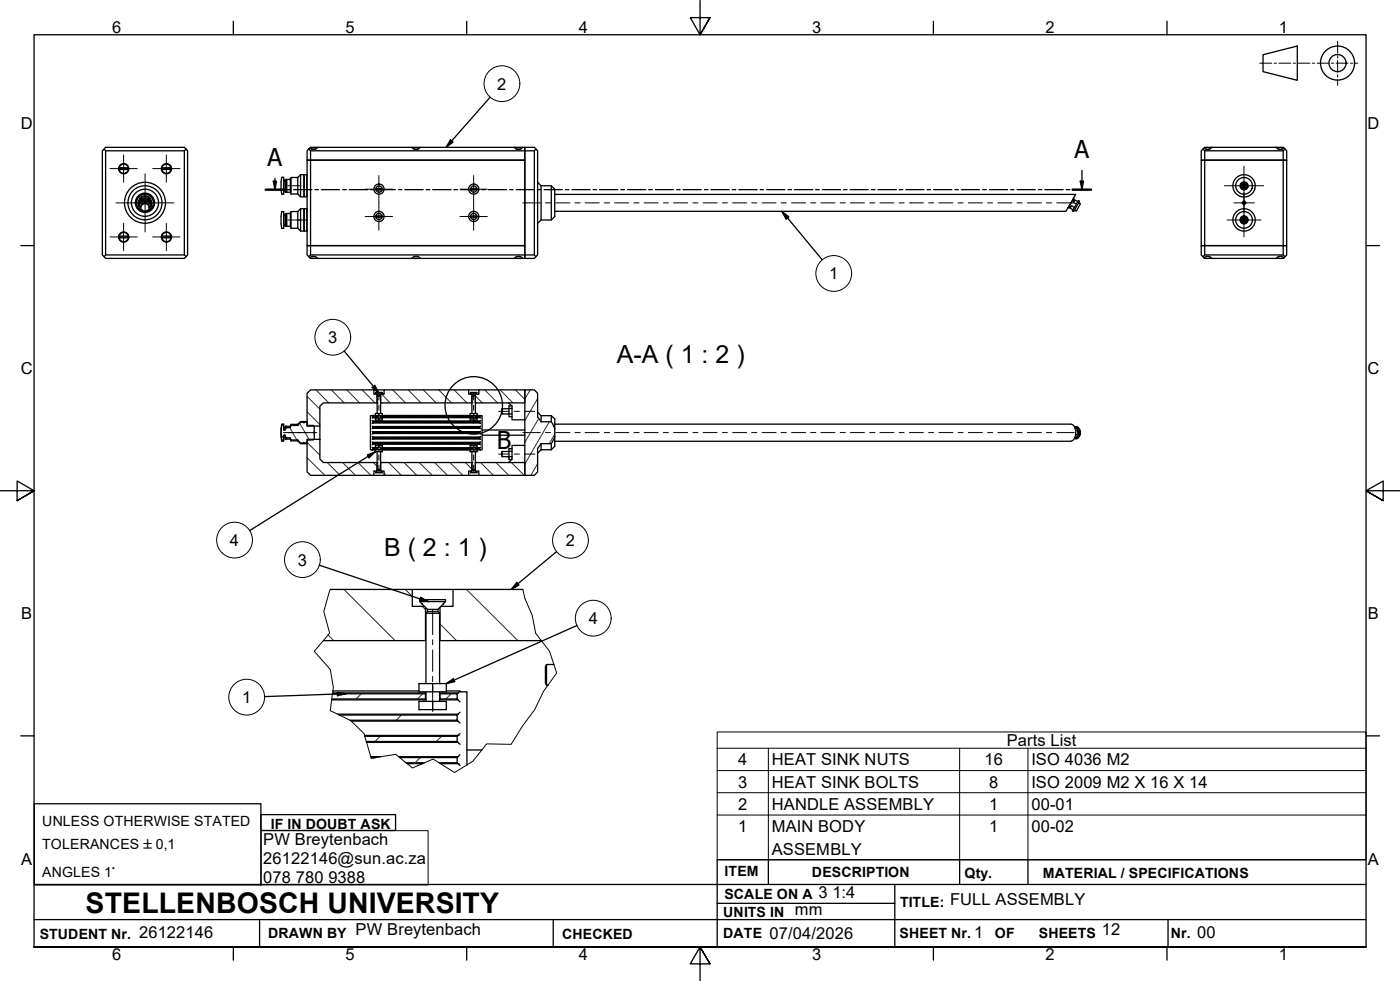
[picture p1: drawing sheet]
<svg xmlns="http://www.w3.org/2000/svg" width="410mm" height="287mm" viewBox="0 0 410 287" stroke-linecap="round" stroke-linejoin="round" font-family="sans-serif">
<!-- layer: Hatch -->
<g fill="none" stroke="#1e1e47" stroke-width=".29">
<path d="M89.9 116l3.8 3.8M92.5 114.1l3.8 3.8M97 114.1l3.8 3.8M101.5 114.1l3.8 3.8M106 114.1l3.8 3.8M111.8 115.4l2.4 2.5M115 114.1l3.7 3.8M119.5 114.1l3.8 3.8M124 114.1l3.7 3.8M128.5 114.1l3.7 3.8M133 114.1l3.7 3.8M139.2 115.9l2 2"/>
<path d="M141.9 114.1l3.8 3.8M146.4 114.1l3.8 3.8M150.9 114.1l2.8 2.8M155.3 114.1l-1.6 2.7M157.4 116.7l-3.7 6.4M82.3 127.1l.8 1.3M84.8 125.2l2.1 3.6M87.8 123.9l2.8 4.9M89.9 134l5.2 5.1M89.9 129.5l3.8 3.7M89.9 120.5l3.8 3.8M91.8 124.6l.2 .4"/>
<path d="M93.5 128.6l.2 .2M95.8 135.4l3.8 3.7M100.3 135.4l3.8 3.7M104.8 135.4l3.8 3.7M109.3 135.4l1.1 1.1M109.5 131.1l-.3 .4M109.7 126.4l-.4 .4M109.9 121.8l-.4 .4M111.1 129.6l-.4 .3M111.3 124.9l-.4 .4M111.4 137.6l.4 .3M112.5 138.5l.5 .6"/>
<path d="M112.6 128l-.3 .4M112.8 123.3l-.3 .4M113.8 135.4l3.7 3.7M114 131.1l-.3 .4M114.2 126.4l-.3 .4M114.4 121.8l-.4 .4M115.6 129.6l-.4 .3M115.8 124.9l-.4 .4M117.2 128l-.4 .4M117.3 123.3l-.3 .4M118.3 135.4l3.7 3.7M118.6 131.1l-.4 .4"/>
<path d="M118.7 126.4l-.4 .4M118.9 121.8l-.4 .4M120.1 129.6l-.4 .3M120.3 124.9l-.4 .4M121.7 128l-.4 .4M121.8 123.3l-.4 .4M122.7 135.4l3.9 3.7M123 131.1l-.4 .4M123.2 126.4l-.4 .4M123.4 121.8l-.4 .4M124.6 129.6l-.4 .3M124.8 124.9l-.4 .4"/>
<path d="M126.1 128l-.4 .4M126.3 123.3l-.4 .4M127.3 135.4l3.7 3.7M127.5 131.1l-.4 .4M127.7 126.4l-.4 .4M127.9 121.8l-.4 .4M129.1 129.6l-.4 .3M129.2 124.9l-.4 .4M130.6 128l-.4 .4M130.8 123.3l-.4 .4M131.8 135.4l3.7 3.7M132 131.1l-.4 .4"/>
<path d="M132.2 126.4l-.4 .4M132.3 121.8l-.3 .4M133.5 129.6l-.3 .3M133.7 124.9l-.4 .4M135.1 128l-.4 .4M135.3 123.3l-.4 .4M136.3 135.4l1.9 1.9M136.5 131.1l-.4 .4M136.7 126.4l-.4 .4M136.8 121.8l-.3 .4M138 129.6l-.3 .3M138.2 124.9l-.3 .4"/>
<path d="M139.6 128l-.4 .4M139.8 123.3l-.4 .4M140 131.1l-.4 .4M140 121.8l-.4 .4M140.7 135.4l3.8 3.7M145.2 135.4l3.8 3.7M149.7 135.4l3.8 3.7M157.4 135.7l-2 3.4M157.7 122.5l-4 7M160.8 123.5l-7.1 12.3M162.4 127.1l-1.6 2.8M100.7 172.5l15 15"/>
<path d="M118.7 172.5l2 2.1M123.6 177.5l1 .9M136.6 172.5l15 15M96.1 185.9l1.6 1.6M128.8 182.6l4.9 4.9M99.6 209.3l-.1 .1M105.8 203.1l-1.5 1.5M111.3 215.5l-1.5 1.6M117.5 209.3l-1.5 1.5M123.8 203.1l-1.6 1.5M129.3 215.5l-1.5 1.6M132.1 203.1l-1.5 1.5"/>
<path d="M109.5 221.8l-.2 .1M123.1 221.8l-1.6 1.5"/>
</g>
<!-- layer: Visible Edges(ISO) -->
<g fill="none" stroke="#000" stroke-width=".38">
<path d="M30.5 43.6l.4 .5h23.1l.5-.5M30.9 44.1v30.5l-.4 .5M34.9 49.6h2.7a1.37 1.37 0 0 1-1.4 1.2 1.37 1.37 0 0 1-1.3-1.2M34.9 49.1h2.7a1.37 1.37 0 0 0-1.4-1.1 1.37 1.37 0 0 0-1.3 1.1M35.1 49.1v.5M37.4 49.1v.5M40.4 59.4h.3h-.3M40.5 58.9h.3M40.8 58.9l-.1 .6a1.76 1.76 0 0 1 1.7-1.6 1.76 1.76 0 0 1 1.8 1.6l-.1-.5M41.1 57.9a2 2 0 0 1 2.6-.1 2 2 0 0 1 .5 2.5l.2-.5h-.3a1.69 1.69 0 0 0-1.7-1.8 1.69 1.69 0 0 0-1.6 1.8h-.3l.2 .5a1.97 1.97 0 0 1 .4-2.4zM41.3 59.3a1.6 1.6 0 0 1 2.4 0 1.6 1.6 0 0 1-.3 2.4 1.6 1.6 0 0 1-2.2-.2 1.6 1.6 0 0 1 .1-2.2zM41.5 58.6v-.3l-.4 .6"/>
<path d="M41.5 58.3h1.9v.3M41.5 58.1h-.6a2.06 2.06 0 0 1 3.1 0h-.6M41.9 58.6h-.4l-.4 .3v.4l.8-.7v.2M43.1 58.6h.3l.4 .3v.4l-.7-.7v.2M43.4 58.3l.4 .6M47.4 49.6h2.7a1.37 1.37 0 0 1-1.4 1.2 1.37 1.37 0 0 1-1.3-1.2zM47.6 49.1v.5M47.7 48.5a1.37 1.37 0 0 1 1.4-.4 1.37 1.37 0 0 1 1 1h-2.7zM49.9 49.1v.5M54 44.1v30.5l.5 .5M54.5 43.6l-.5-.5h-23.1l-.9 1v30.5l.5 .5M54.5 43.6l.4 .5v30.5l-.4 .5"/>
<path d="M82.6 51.9h-.1a10.7 10.7 0 0 0 0 4.9h.1M82.6 51.9h.5v4.9h-.5M83.1 52.8l.1 .2M83.2 55.8l-.1 .1M83.2 55.7h.3M83.2 53h.3M83.6 52.5v3.8M83.6 56.3h.2M83.8 56.3h.1M83.8 52.5l-.3 .1 .1 3.7M83.8 52.5v3.8M83.8 52.5l.1 .1"/>
<path d="M83.9 52.6v3.5M83.9 52.5v3.8M83.9 56.3h1.1M85 52.5l-1.1 .1M85.2 52v4.8M85.2 56.8h2M87.2 52h-2l-.2 .3v4.2l.2 .3M87.2 52v4.8M88 51.1h1v6.5h-1l-.8-.8M88 51.1v6.5M88 51.1l-.8 .9M89 57.5h.1"/>
<path d="M89 51.3h.1M89.1 51.1h.8v6.5h-.8zM89.9 57.5h.1M89.9 51.3h.1M89.9 46.9h63.8v-2.8v30.5v-2.7h-62.8h62.8v-25h-62.8v25h-1zM91.2 43.6h1.2M93 43.1a1.48 1.48 0 0 1-2.3 .2M110.1 55.5a.92 .92 0 0 0 .9 .8 .92 .92 0 0 0 .9-.8l-1.9 .1M110.1 55.2a.92 .92 0 0 1 .9-.8 .92 .92 0 0 1 .9 .8h-1.9M110.2 55.2v.3M111.7 55.2v.3M120.6 43.1l.3 .3a1.48 1.48 0 0 0 2.2-.3"/>
<path d="M121.2 43.6h1.2M137.7 55.6h1.9M137.7 55.2h1.9M137.8 55.5a.92 .92 0 0 0 .9 .8 .92 .92 0 0 0 .9-.8M137.8 55.2a.92 .92 0 0 1 .9-.8 .92 .92 0 0 1 .9 .8M137.9 55.2v.3M139.5 55.2v.3M150.6 43.1a1.45 1.45 0 0 0 2.4 0M151.2 43.6h1.2M153 43.1h-62.1l-.5 .5 .5 .5v2.8h-1v-2.8l.5-.5M153 43.1h.7v1h-62.8M153.7 43.1h2.8l.4 .5-.4 .5h-2.8z"/>
<path d="M156.5 44.1v30.5M156.9 43.6l.5 .5v30.5l-.5 .5M157.4 53.4l1 1M158.4 54.4v10M158.4 54.4h3M161.4 54.4l1 1v8l-1 1M161.4 54.4v10M162.4 56.9h152.6l-2.9 5h-149.7M314.1 58.6l.4 .3M314.3 58.3l.4 .3M314.4 57.9l-1.8 3M315.6 59l-.9-.4-.4 .7 .9 .4"/>
<path d="M315.8 58.7l.3 .2-1.7 3-.4-.2zM315.8 59.3l.6 .3-1.2 2.2-.6-.3M351.7 46.9h1v25h-1zM351.7 44.1l.5-.5 .5 .5v2.8h-1zM352.2 43.6l.5-.5h23l.5 .5M352.7 46.9h24v25h-1v-25zM352.7 44.1h23M353.1 43.6l.3 .2M354.2 43.6l-.3 .2M354.8 43.1a1.48 1.48 0 0 1-2.2 .2M363.7 59.4h1M364.1 53.7h.3"/>
<path d="M364.1 53.8l-.1 1.3M364.2 55l-.2 .1M364.4 53.8v1.2M364.6 54.9a.68 .68 0 0 0 0-1 .68 .68 0 0 0-1.1 .2 .68 .68 0 0 0 .5 1M364.6 55l-.4 .1M373.6 43.1a1.49 1.49 0 0 0 2.3 .2M374.3 43.6l.3 .2M375.5 43.6l-.3 .2M376.2 43.6l.5 .5v2.8h-1v-2.8zM30.5 75.1l.4 .5h23.1l.5-.5M30.9 74.6h23.1M34.9 69.6h2.7a1.37 1.37 0 0 1-1.4 1.2 1.37 1.37 0 0 1-1.3-1.2"/>
<path d="M34.9 69.1h2.6M34.9 69.1a1.37 1.37 0 0 1 1.3-1.1 1.37 1.37 0 0 1 1.4 1.1M35.1 69.1v.5M37.4 69.1v.5M40.7 60.4a1.75 1.75 0 0 1 1.7-1.7 1.75 1.75 0 0 1 1.8 1.7M41.2 60.7a1.25 1.25 0 0 1 1.2-1.4 1.25 1.25 0 0 1 1.3 1.4M41.5 61.7a2.49 2.49 0 0 1-1-3.8 2.49 2.49 0 0 1 3.9 0 2.49 2.49 0 0 1-1 3.8M41.9 61.9a2.57 2.57 0 0 1-1.6-4 2.57 2.57 0 0 1 4.3 0 2.57 2.57 0 0 1-1.6 4M47.4 69.1h2.6M47.4 69.6h2.7a1.37 1.37 0 0 1-1.4 1.2 1.37 1.37 0 0 1-1.3-1.2zM47.4 69.1a1.37 1.37 0 0 1 1.3-1.1 1.37 1.37 0 0 1 1.4 1.1M47.6 69.1v.5"/>
<path d="M49.9 69.1v.5M82.5 66.8l.1 .1M82.6 61.9h-.1a10.8 10.8 0 0 0 0 4.9M82.6 61.9h.5v5h-.5M83.1 62.8l.4 .2M83.5 65.7l-.4 .2M83.6 62.5v3.7M83.6 66.2h.2M83.8 66.2h.1M83.8 62.5l-.3 .1 .1 3.6M83.8 62.5v3.7M83.8 62.5l.1 .1"/>
<path d="M83.9 62.6v3.6M83.9 62.5v3.7M83.9 66.2h1.1M85 62.5l-1.1 .1M85.2 61.9v4.9M85.2 66.8h2M87.2 61.9h-2l-.2 .4v4.1l.2 .4M87.2 61.9v4.9M88 61.1h1v6.5h-1l-.8-.8M88 61.1v6.5M88 61.1l-.8 .8M89 67.5h.1"/>
<path d="M89 61.3h.1M89.1 61.1h.8v6.5h-.8zM89.9 67.5h.1M89.9 61.3h.1M90.4 75.1l.5-.5v-2.7h-1v2.7l.8 .9M90.7 75.5a1.48 1.48 0 0 1 2.3 .1M90.7 75.5l.2 .1h62.1M90.9 74.6h62.8v1h-.7M91.2 75.1h1.2M110 63.6h1.9M110.1 63.5a.92 .92 0 0 0 .9 .8 .92 .92 0 0 0 .9-.8M110.1 63.2a.92 .92 0 0 1 .9-.8 .92 .92 0 0 1 .9 .8h-1.9"/>
<path d="M110.2 63.2v.3M111.7 63.2v.3M120.6 75.6l.3-.3a1.48 1.48 0 0 1 2.2 .3M121.2 75.1h1.2M137.7 63.6h1.9M137.7 63.2h1.9M137.8 63.5a.92 .92 0 0 0 .9 .8 .92 .92 0 0 0 .9-.8M137.8 63.2a.92 .92 0 0 1 .9-.8 .92 .92 0 0 1 .9 .8M137.9 63.2v.3M139.5 63.2v.3M150.6 75.6a1.45 1.45 0 0 1 2.4 0M151.2 75.1h1.2"/>
<path d="M156.5 74.6h-2.8v1h2.8l.4-.5M156.5 74.6l.4 .5M158.4 64.4l-1 1M158.4 64.4h3M313.1 60.3l.4 .3-.2 .3-.4-.2M313.3 60.9l.9 .5M313.5 60.6l.3-.4 .8 .5M351.7 71.9h1v2.7l-.5 .5-.5-.5zM352.2 75.1l.5 .5h23l.5-.5M352.6 75.5a1.48 1.48 0 0 1 2.2 .1M352.7 74.6h23M352.7 71.9h23"/>
<path d="M353.4 75l-.3 .1M353.9 75l.3 .1M364.1 65h.4M364.1 65h.3M364.1 63.8a.6 .6 0 0 0-.6 .6 .6 .6 0 0 0 .6 .6M364.1 63.8v1.2M364.5 63.7h-.4M364.7 63.9l-.3-.1v1.2M364.7 64.8l-.3 .2M364.7 63.9l.2 .3M364.9 64.2v.3M364.9 64.5l-.2 .4"/>
<path d="M374.6 75l-.3 .1M375.2 75l.3 .1M375.7 71.9h1v2.7l-.5 .5-.5-.5zM375.9 75.5a1.49 1.49 0 0 0-2.3 .1M109.5 114.1h3M110 115.1h1.9M110.4 115.4h-.9v-1.3h-18.6l-1 1v9.6h3.8v-5.8l1-1h15.7v-2.4M110.4 115.9v5.1M110.6 115.6l-.6-.7h1.9l-.6 .7M110.6 115.6v.2M110.6 115.6h.7M110.6 115.8h.7"/>
<path d="M110.6 115.8l-.2 .1M111.3 115.6v.2M111.3 115.8l.1 .1h-1M111.4 115.5v5.5M111.6 115.4h.9v-1.3h24.7v1.3h.9M137.2 114.1h3M137.7 115.1h1.9M138.2 115.5v2.4h-26.8M138.2 115.9v5.1M138.2 115.9h1M138.3 115.6l-.6-.7h1.9l-.5 .7M138.3 115.6v.2"/>
<path d="M138.3 115.6h.8M138.3 115.8h.8M138.3 115.8l-.1 .1M139.1 115.6v.2M139.1 115.8l.1 .1M139.2 115.9v5.1M139.3 115.4h.9v-1.3h13.5v3.8h-14.5v-2.4M147 119.6v1.6M148.9 117.9l1 1v4h3.8M149 119.6h-2v1.6h2.9M149 119.6h.9M149.9 118.8h-.9v3.2h.9"/>
<path d="M82.5 124.3a9.2 9.2 0 0 0 .1 4.8M82.6 124.2h-.1M82.6 124.2h.5v.3M83.1 125.1l.4 .2M83.1 128.2l.4-.2 .1 .5M83.1 128.9v.2h-.5M83.6 124.8v.4M83.6 128.2v.3M83.6 128.5h.2M83.8 128.5h.1M83.8 124.8l-.3 .1v.3M83.8 124.8v.4"/>
<path d="M83.8 128.2v.3M83.8 124.8l.1 .1M83.9 124.9v.4M83.9 128v.4M83.9 124.8v.4M83.9 128.2v.3M83.9 128.5h1.1M85 124.8l-1.1 .1M85 128.4l.2 .6M85.2 124.2v.3M85.2 128.8v.2M85.2 129h2"/>
<path d="M87.2 129l.8 .9 1.9-.2M87.2 124.2h-2l-.2 .7M87.2 128.8l.8 .9M87.2 124.5h-2l-.2 .7h-1.4l-.1 .7h-.4v-1.4h-.6l-.2 2.1 .3 2.3h.5v-1.4l.1-.2h.3l.1 .9h1.4l.2 .6h2M87.2 124.2v.3M87.2 128.8v.2M88 123.6h1v.2l.1-.2h.8v.9h1.9l.2 .4v1.4M88 123.6l-.8 .9M88 123.4v.2M88 129.7v.2M88 123.4h1v.2M88 123.4l-.8 .8"/>
<path d="M89 123.5h.1M89.1 123.6v-.2h.8v.2M89.9 123.5h.1M92 127v1.5l-.2 .3h-1.9v.9h-1.9M92 126.3v.7M93.7 128.6h-3.8v9.5l1 1h18.6v-1.2h.9M93.7 128.6v5.8l1 1h15.7v2.4M93.7 124.7v3.9M109 130.9l.1 .2M109 129.4l.1 .1M109 127.8l.1 .2M109 124.7l.1 .2"/>
<path d="M109 123.1l.1 .2M109 131.7h.9M109 121.6h.9M109 126.3l.1 .1M109.1 131.1h.1M109.1 129.5l.1 .1M109.1 128h.1M109.1 124.9h.1M109.1 123.3h.1M109.1 121.7l.1 .1M109.1 121.7h-.6v9.9l.5 .1M109.1 126.4h.1"/>
<path d="M109.1 130l-.1 .2M109.1 123.8l-.1 .2M109.1 122.3h1.3M109.1 121.7h1.3M109.1 131.1h1.3M109.1 123.3h31.4M109.1 129.5h31.4M109.1 124.9h31.4M109.1 128h31.4M109.1 126.4h31.4M109.2 126.4h31.3v.4h-31.3zM109.2 121.8h1.2v.4h-1.2z"/>
<path d="M109.2 123.3h31.3v.4h-31.3zM109.2 124.9h31.3v.4h-31.3zM109.2 128h31.3v.4h-31.3zM109.2 129.6h31.3v.3h-31.3zM109.2 131.1h1.2v.4h-1.2zM109.2 131.5l-.2 .2M109.2 129.9l-.1 .1M109.2 128.4l-.2 .2M109.2 125.3l-.2 .2M109.2 123.7l-.1 .1M109.2 122.2l-.2 .2M109.2 126.8l-.1 .1"/>
<path d="M109.5 139.1h3M109.9 131.6h2.1v.6h-2.1zM109.9 121h2.1v.7h-2.1zM109.9 130.4h2.1v.6h-2.1zM109.9 122.4h2.1v.6h-2.1zM110 138.3h1.9M110.4 131v.6h-1.3M110.4 137.4h1M110.4 121.7v.7M110.4 132.2v5.2M110.4 137.4l.2 .2M110.6 137.7l-.6 .7h1.9l-.6-.7"/>
<path d="M110.6 137.7h.7M110.6 137.6h.7M110.6 137.6v.1M110.9 121v.7M110.9 122.4v.6M110.9 130.4v.6M110.9 131.6v.6M111.3 137.6v.1M111.4 131.1h26.8v.4h-26.8zM111.4 121.8h26.8v.4h-26.8zM111.4 137.8v-2.4h26.8v2.4M111.4 131v.6h26.8v-.6"/>
<path d="M111.4 122.3h26.8M111.4 121.7h26.8M111.4 131.1h26.8M111.4 121.7v.7M111.4 132.2v5.2M111.4 137.4l-.1 .2M111.6 137.9h.9v1.2M112 131.7h25.7M112 121.6h25.7M137.2 139.1h3M137.7 131.6h2v.6h-2zM137.7 121h2v.7h-2z"/>
<path d="M137.7 130.4h2v.6h-2zM137.7 122.4h2v.6h-2zM137.7 138.3h1.9M138.1 137.9h-.9v1.2h-24.7M138.2 137.4h1M138.2 121.7v.7M138.2 132.2v5.2M138.2 137.4l.1 .2M138.3 137.7l-.6 .7h1.9l-.5-.7M138.3 137.7h.8M138.3 137.6h.8M138.3 137.6v.1"/>
<path d="M138.7 121v.7M138.7 122.4v.6M138.7 130.4v.6M138.7 131.6v.6M139.1 137.6v.1M139.2 131.1h1.3v.4h-1.3zM139.2 121.8h1.3v.4h-1.3zM139.2 131v.6l1.3-.1M139.2 137.8v-2.4h14.5v3.7h-13.5M139.2 121.7h1.3M139.2 131.1h1.3M139.2 121.7v.7"/>
<path d="M139.2 132.2v5.2M139.2 137.4l-.1 .2M139.3 137.9h.9v1.2M139.7 131.7h1M139.7 121.6h1M140.5 129.9l-31.4 .1M140.5 128.4l-31.4 .1M140.5 125.3l-31.4 .1M140.5 123.7l-31.4 .1M140.5 122.2l-1.3 .1M140.5 126.8l.2 .3M140.5 122.3l.2 .1"/>
<path d="M140.5 123.8l.2 .2M140.5 125.4l.2 .1M140.5 128.5l.2 .1M140.5 130l.2 .2M140.5 131.6l.2 .1M140.5 121.7h.7v9.9l-.5 .1M140.5 124.9h.1M140.5 128h.1M140.5 129.5v.1M140.5 123.3h.1M140.5 131.1h.1M140.5 121.7v.1"/>
<path d="M140.5 126.9h-31.4l-.1 .2M140.7 126.3l-.2 .1M140.7 123.1l-.2 .2M140.7 124.7l-.2 .2M140.7 127.8l-.2 .2M140.7 129.4l-.2 .1M140.7 130.9l-.2 .2M141.2 125.9h12.5M141.2 127.4h12.5M147 132.2v1.5M149.9 132.1l-3 .2 .1 1.4h2v.8h.9M149.9 131.3h-.9v2.4h.9"/>
<path d="M153.7 130.4h-3.8v4l-1 1M157.4 120.7l1 1M158.4 123.5l-1-1.4v-7l-.9-1h-2.8v25h2.8l.9-1v-6.8l1-1.4M158.4 121.7h3l1 .9v8l-1 1M158.4 121.7v1.8M158.4 129.9v1.7M158.4 131.6h3M158.4 123.5h3M158.4 129.9h3M158.4 131.6l-1 1.1M161.4 123.5l1 2.1M161.4 121.7v1.8"/>
<path d="M161.4 129.9v1.7M162.4 124.2h151.2a2.07 2.07 0 0 1 1.4 2.4v.7a2.08 2.08 0 0 1-1.4 1.9h-151.2M162.4 127.7l-1 2.2M314.6 125l.3-.1a2.16 2.16 0 0 1 0 3.5l-.3-.1M314.8 125.3h.4l.4 .8v1.1l-.4 .8h-.4M314.9 124.9a1.24 1.24 0 0 1 1.2 1.7 1.27 1.27 0 0 1-1.2 1.8M315 127.2h.6M315 126.1h.6M315.8 125.4a1.76 1.76 0 0 1 0 2.5M96.7 172.5h24M122.9 176.1h7.5M124.6 177.8v9.7h-29.9"/>
<path d="M124.7 179.5h4M124.7 179.5v20.6M125.2 178.4l-2.3-2.3v-.6h7.5v.6l-2.2 2.3M125.2 178.4h3M125.2 179h3M125.2 179l-.5 .5M125.2 178.4v.6M128.2 179l.5 .5M128.2 178.4v.6M128.7 179.5v20.6M128.8 177.8v9.7h29.7M132.7 172.5h-12v5h3.6"/>
<path d="M153.1 172.5h-20.4v5h-3.6M124.6 187.5h.1M128.7 187.5h.1M160 194.5v6M162.2 194.5h-2.2l-.3 .6v4.8l.3 .6h.5M97.2 204.9h27.5M97.3 203.1h27.3v1.5h-27.4M97.4 202.8h27.3M97.5 202.3h25.2M98.9 209.1h35.2M99.4 209.3h34.5v1.5h-31.4M106.7 215.3h27.4l-.2 .2"/>
<path d="M106.8 215.5h27.1M122.7 200.1h8v2.4h-8zM122.7 205.3h8v2.4h-8zM124.6 203.1h.1M124.6 204.6h.1M124.7 202.5v2.8M126.7 200.1v2.4M126.7 205.3v2.4M128.7 202.5v2.8M128.7 202.8h5.4M128.7 203.1h.1M128.7 204.6h.1"/>
<path d="M128.8 203.1h5.1v1.5h-5.1zM130.7 202.3h4M133.9 215.5v1.6h-26.6M133.9 217.1l.2 .2h-26.8M133.9 210.8l.2 .3h-31.3M133.9 204.6l.2 .3h-5.4M134.1 217.3l.6 .6M134.1 204.9l.6 .5M134.1 211.1l.6 .6M134.1 202.8l.6-.5v.2h2v21.4M134.1 209.1l-.2 .2M134.1 202.8l-.2 .3"/>
<path d="M134.7 208.5l-.6 .6M134.7 214.7l-.6 .6M136.7 219.5h4.4M108.6 221.5h2.9M108.6 221.8h1.5M116.7 221.5h17.4M117 221.8h16.9M118.9 223.3h5.4M119.2 223.5h4.6M129 223.5h5.1M133.9 221.8v1.5h-5.3M133.9 223.3l.8 .8"/>
<path d="M134.7 220.9l-.8 .9"/>
<circle cx="36.2" cy="49.4" r="1.49"/>
<circle cx="42.4" cy="59.4" r="2.83"/>
<circle cx="42.5" cy="59.4" r="4"/>
<circle cx="42.5" cy="59.4" r="6"/>
<circle cx="42.5" cy="59.4" r="5"/>
<circle cx="48.7" cy="49.4" r="1.49"/>
<circle cx="111" cy="55.4" r="1.49"/>
<circle cx="138.7" cy="55.4" r="1.49"/>
<circle cx="364.3" cy="54.4" r="3.3"/>
<circle cx="364.3" cy="54.4" r="2.44"/>
<circle cx="364.3" cy="54.4" r="1.17"/>
<circle cx="364.3" cy="54.4" r=".98"/>
<circle cx="364.3" cy="59.4" r=".48"/>
<circle cx="36.2" cy="69.4" r="1.49"/>
<circle cx="42.5" cy="60.7" r="1.18"/>
<circle cx="48.7" cy="69.4" r="1.49"/>
<circle cx="111" cy="63.4" r="1.49"/>
<circle cx="138.7" cy="63.4" r="1.49"/>
<circle cx="364.3" cy="64.4" r="3.3"/>
<circle cx="364.3" cy="64.4" r="2.44"/>
<circle cx="364.3" cy="64.4" r=".98"/>
<circle cx="364.3" cy="64.4" r="1.17"/>
</g>
<g fill="#000">
<circle cx="40.7" cy="59.5" r=".19"/>
<circle cx="44.2" cy="59.5" r=".19"/>
<circle cx="364.1" cy="53.8" r=".19"/>
<circle cx="364.4" cy="65" r=".19"/>
<circle cx="110.4" cy="117.9" r=".19"/>
<circle cx="111.4" cy="117.9" r=".19"/>
<circle cx="138.2" cy="117.9" r=".19"/>
<circle cx="139.2" cy="117.9" r=".19"/>
<circle cx="109.1" cy="131.6" r=".19"/>
<circle cx="109.1" cy="128.5" r=".19"/>
<circle cx="109.1" cy="130" r=".19"/>
<circle cx="109.1" cy="122.3" r=".19"/>
<circle cx="109.1" cy="123.8" r=".19"/>
<circle cx="109.1" cy="126.9" r=".19"/>
<circle cx="109.1" cy="125.4" r=".19"/>
<circle cx="110.4" cy="131.1" r=".19"/>
<circle cx="110.4" cy="135.4" r=".19"/>
<circle cx="110.4" cy="121.8" r=".19"/>
<circle cx="110.4" cy="131.5" r=".19"/>
<circle cx="110.4" cy="122.2" r=".19"/>
<circle cx="111.4" cy="121.8" r=".19"/>
<circle cx="111.4" cy="122.2" r=".19"/>
<circle cx="111.4" cy="131.5" r=".19"/>
<circle cx="111.4" cy="131.1" r=".19"/>
<circle cx="111.4" cy="135.4" r=".19"/>
<circle cx="138.2" cy="121.8" r=".19"/>
<circle cx="138.2" cy="122.2" r=".19"/>
<circle cx="138.2" cy="131.5" r=".19"/>
<circle cx="138.2" cy="135.4" r=".19"/>
<circle cx="138.2" cy="131.1" r=".19"/>
<circle cx="139.2" cy="121.8" r=".19"/>
<circle cx="139.2" cy="131.1" r=".19"/>
<circle cx="139.2" cy="122.2" r=".19"/>
<circle cx="139.2" cy="135.4" r=".19"/>
<circle cx="139.2" cy="131.5" r=".19"/>
<circle cx="140.5" cy="126.9" r=".19"/>
<circle cx="134.1" cy="215.3" r=".19"/>
<circle cx="134.1" cy="223.5" r=".19"/>
</g>
<!-- layer: Break Lines(ISO) -->
<path d="M96.7 172.5l-1.9 6.5 1.7 6.3-4.5 5.3 4.7 5.4 .9 5.2-.9 6.8 6 2.9 3.9 3.9 2.1 7.2 1.4-.2a18.4 18.4 0 0 1 5.9-.9l4.8 3.9 6-2.6 6.3 3.9 5.4-3.3 4-5 7.2 .1 3.3-5.4 3.5-4.7 2.6-5.4 3.9-5.4-2.1-6.4-4.1-5.2-1-5.3-2.1-5-.6-2.6" fill="none" stroke="#000" stroke-width=".29"/>
<!-- layer: Section View Lines(ISO) -->
<g fill="none" stroke="#000" stroke-width=".38">
<path d="M77.8 55.5h5.4M80 53h1l-.5 2.5zM80.5 52.2v3.3M84 55.5h1.1M86 55.5h5.3M92.2 55.5h1M94.1 55.5h5.3M100.3 55.5h1.1M102.2 55.5h5.4M108.5 55.5h1M110.4 55.5h5.4M116.6 55.5h1.1"/>
<path d="M118.6 55.5h5.3M124.8 55.5h1.1M126.7 55.5h5.4M132.9 55.5h1.1M134.9 55.5h5.3M141.1 55.5h1M143 55.5h5.3M149.2 55.5h1M151.1 55.5h5.4M157.4 55.5h1M159.3 55.5h5.4M165.5 55.5h1.1"/>
<path d="M167.4 55.5h5.4M173.7 55.5h1M175.6 55.5h5.3M181.8 55.5h1.1M183.7 55.5h5.4M189.9 55.5h1.1M191.9 55.5h5.3M198.1 55.5h1M200 55.5h5.4M206.2 55.5h1.1M208.2 55.5h5.4M214.4 55.5h1.1"/>
<path d="M216.3 55.5h5.4M222.6 55.5h1M224.5 55.5h5.3M230.7 55.5h1.1M232.6 55.5h5.4M238.8 55.5h1.1M240.8 55.5h5.3M247 55.5h1M248.9 55.5h5.4M255.1 55.5h1.1M257 55.5h5.4M263.3 55.5h1.1"/>
<path d="M265.2 55.5h5.4M271.5 55.5h1M273.4 55.5h5.3M279.6 55.5h1M281.5 55.5h5.3M287.7 55.5h1.1M289.7 55.5h5.3M295.9 55.5h1M297.8 55.5h5.3M304 55.5h1.1M305.9 55.5h5.4M312.2 55.5h1"/>
<path d="M314.1 55.5h5.4M316.3 53h.9l-.4 2.5zM316.8 49.9v5.6"/>
</g>
<path d="M77.8 55.5h5.4M314.1 55.5h5.4" fill="none" stroke="#000" stroke-width=".7"/>
<path d="M80 53h1l-.5 2.5zM316.3 53h.9l-.4 2.5z" fill="#000"/>
<!-- layer: Detail Circle Lines(ISO) -->
<circle cx="138.7" cy="118.7" r="8.4" fill="none" stroke="#000" stroke-width=".38"/>
<!-- layer: Symbols(ISO) -->
<g fill="none" stroke="#000" stroke-width=".29">
<path d="M210 219v-4.7h190v4.7M210 219v32.7h190v-32.7M210 219h190M225 219v32.7M281 219v32.7M301 219v32.7M210 225.6h190M210 232h190M210 238.6h190M76.5 243.2h48.8v15.8h-48.8z"/>
<circle cx="147" cy="24.5" r="5.2"/>
<circle cx="97.4" cy="98.7" r="5.2"/>
<circle cx="244.1" cy="80.1" r="5.2"/>
<circle cx="68.7" cy="158.1" r="5.2"/>
<circle cx="167" cy="158.2" r="5.2"/>
<circle cx="88.6" cy="163.8" r="5.2"/>
<circle cx="173.7" cy="181" r="5.2"/>
<circle cx="72.2" cy="204.1" r="5.2"/>
</g>
<!-- layer: Border_0 -->
<g fill="none" stroke="#000" stroke-width=".38">
<path d="M68.3 6.2v4M136.7 6.2v4M205 .1v10.1l-2.9-5h5.8l-2.9 5 2.9-5M273.3 6.2v4M341.7 6.2v4M6.1 71.9h3.9M400 71.9h3.9M0 143.7h10l-5-2.9v5.8l5-2.9-5 2.9M410 143.7h-10l5-2.9v5.8l-5-2.9 5 2.9M6.1 215.4h3.9M400 215.4h3.9M10 277.2v-267h390v267h-390h390"/>
<path d="M68.3 277.2v3.9M136.7 277.2v3.9M273.3 277.2v3.9M341.7 277.2v3.9M207.9 282.1l-2.9-4.9 2.9 4.9h-5.8l2.9-4.9v10"/>
</g>
<!-- layer: Sketch Geometry(ISO) -->
<g fill="none" stroke="#000" stroke-width=".38">
<path d="M369.8 16l10.1-2.5v10l-10.1-2.5zM10 235.3h66.4v23.7h-66.4zM76.4 238.5h39.4v4.6h-39.4zM10 258.9h390M225 251.7v7.2M262 258.9v18.3M281 251.7v7.2M301 251.7v7.2M400 251.7h-190v25.5M10 277.2h390M10 269.2h390M76 269.2v8"/>
<path d="M162 269.2v8M210 264.4h52M342 269.2v8"/>
<circle cx="391.6" cy="18.5" r="5"/>
<circle cx="391.6" cy="18.5" r="2.51"/>
</g>
<g fill="none" stroke="#000" stroke-width=".29">
<path d="M368.9 18.5h3.5M373.1 18.5h.7M374.5 18.5h3.5M378.7 18.5h.6M380 18.5h3.5M384.2 18.5h.7M385.6 18.5h3.5M389.8 18.5h.7M391.2 18.5h3.5M391.7 12.1v3.5M391.7 16.3v.7M391.7 17.7v3.5"/>
<path d="M395.4 18.5h.7M396.8 18.5h.8M391.7 21.9v.7M391.7 23.3v1.7"/>
</g>
<!-- layer: Symbols(ISO) -->
<g fill="none" stroke="#000" stroke-width=".38">
<path d="M143.5 28.5l-12.9 14.6M131.9 40.9l.8 .7-2.1 1.5zM228.9 61.9l2 1.6-.7 .6zM228.9 61.9l11.8 14.1M100.8 102.8l10 12.1-1.8-1.5 .7-.6 1.2 2.1M107.6 133.2l2.3-1-1.8 1.8zM109.9 132.2l-36.8 23.1M93.5 165.4l31.9 10.7M123.2 174.8l2.2 1.3-2.5-.3zM151.3 170.5l.7 .8-2.3 1.2zM162.9 161.5l-13.2 11M169 183.1l-38.3 17"/>
<path d="M98.8 202.7l2.5 .4-2.5 .6zM101.3 203.1l-23.8 .8M130.7 200.1l2.1-1.5 .4 .9z"/>
</g>
<path d="M131.9 40.9l.8 .7-2.1 1.5zM228.9 61.9l2 1.6-.7 .6zM109 113.4l.7-.6 1.2 2.3zM107.6 133.2l2.3-1-1.8 1.8zM123.2 174.8l2.2 1.3-2.5-.3zM151.3 170.5l.7 .8-2.3 1.2zM130.7 200.1l2.1-1.5 .4 .9zM98.8 202.7l2.5 .4-2.5 .6z" fill="#000"/>
<!-- layer: Centerline(ISO) -->
<g fill="none" stroke="#000" stroke-width=".29">
<path d="M84.3 54.4h3.8M153.1 59.4h5.1M159.7 59.4h1.5M162.8 59.4h4.1M168.3 59.4h1.6M171.3 59.4h4.2M177 59.4h1.5M180 59.4h4.1M185.6 59.4h1.5M188.6 59.4h4.1M194.2 59.4h1.5M197.2 59.4h4.2"/>
<path d="M202.9 59.4h1.4M205.9 59.4h4.1M211.5 59.4h1.5M214.5 59.4h4.1M220.1 59.4h1.5M223.1 59.4h4.2M228.7 59.4h1.6M231.8 59.4h4.1M237.4 59.4h1.5M240.3 59.4h4.2M246 59.4h1.5M249 59.4h4.1"/>
<path d="M254.6 59.4h1.6M257.6 59.4h4.1M263.3 59.4h1.4M266.3 59.4h4.1M271.9 59.4h1.5M274.9 59.4h4.1M280.5 59.4h1.5M283.5 59.4h4.2M289.2 59.4h1.4M292.2 59.4h4.1M297.8 59.4h1.5M300.8 59.4h4.1"/>
<path d="M306.4 59.4h1.5M309.4 59.4h5.1M84.3 64.4h3.8M87 64.4h3M110.9 114.9v2.2M110.9 118.6v1.5M138.7 114.9v2.2M138.7 118.6v1.5M83 126.6h3M84.3 126.6h3.8M87 126.6h3M89 126.6h3.8"/>
<path d="M110.9 121.6v2.2M110.9 129.5v2.2M110.9 133.2v1.5M110.9 136.2v2.2M138.7 121.6v2.2M138.7 129.5v2.2M138.7 133.2v1.5M138.7 136.2v2.2M146 132.9h3M146 120.4h3M150.6 132.9h1.5M150.6 120.4h1.5"/>
<path d="M153.1 126.6h5.1M153.5 132.9h3.1M153.5 120.4h3.1M159.7 126.6h1.5M162.8 126.6h4.1M168.3 126.6h1.6M171.3 126.6h4.2M177 126.6h1.5M180 126.6h4.1M185.6 126.6h1.5M188.6 126.6h4.1M194.2 126.6h1.5"/>
<path d="M197.2 126.6h4.2M202.9 126.6h1.4M205.9 126.6h4.1M211.5 126.6h1.5M214.5 126.6h4.1M220.1 126.6h1.5M223.1 126.6h4.2M228.7 126.6h1.6M231.8 126.6h4.1M237.4 126.6h1.5M240.3 126.6h4.2M246 126.6h1.5"/>
<path d="M249 126.6h4.1M254.6 126.6h1.6M257.6 126.6h4.1M263.3 126.6h1.4M266.3 126.6h4.1M271.9 126.6h1.5M274.9 126.6h4.1M280.5 126.6h1.5M283.5 126.6h4.2M289.2 126.6h1.4M292.2 126.6h4.1M297.8 126.6h1.5"/>
<path d="M300.8 126.6h4.1M306.4 126.6h1.5M309.4 126.6h5.1M126.7 178.5v7.3M126.7 187.3v1.4M126.7 190.3v6.2M126.7 198v1.5M126.7 201v7.3"/>
</g>
<!-- layer: Center Mark(ISO) -->
<g fill="none" stroke="#000" stroke-width=".29">
<path d="M32.2 49.4h8M34 59.4h16.9M36.2 45.4v8M42.5 50.9v17M44.7 49.4h8M48.7 45.4v8M106.9 55.4h8M110.9 51.4v16M134.7 55.4h8M138.7 51.4v16M358.5 54.4h11.5M361.3 59.4h6"/>
<path d="M364.2 59.4v10M364.2 48.7v11.4M364.2 56.4v6M32.2 69.4h8M36.2 65.4v8M44.7 69.4h8M48.7 65.4v8M106.9 63.4h8M134.7 63.4h8M359.3 64.4h10"/>
</g>
<text font-size="8.3" x="25.1" y="267.2">STELLENBOSCH UNIVERSITY</text>
<g font-size="7.3">
<text x="180.6" y="106.1">A-A ( 1 : 2 )</text>
<text x="112.5" y="162.8">B ( 2 : 1 )</text>
</g>
<g font-size="7.2">
<text x="314.6" y="46.4">A</text>
<text x="78.3" y="48.7">A</text>
<text x="145.5" y="131.4">B</text>
</g>
<g font-size="4.8">
<text x="32.8" y="9.7">6</text>
<text x="101.2" y="9.7">5</text>
<text x="169.5" y="9.7">4</text>
<text x="237.8" y="9.7">3</text>
<text x="306.1" y="9.7">2</text>
<text x="374.5" y="9.7">1</text>
<text x="145.6" y="26.2">2</text>
<text x="6.1" y="37.8">D</text>
<text x="400.4" y="37.8">D</text>
<text x="242.8" y="81.8">1</text>
<text x="96.1" y="100.5">3</text>
<text x="6.1" y="109.6">C</text>
<text x="400.4" y="109.6">C</text>
<text x="67.3" y="159.8">4</text>
<text x="165.7" y="159.9">2</text>
<text x="87.2" y="165.6">3</text>
<text x="6.2" y="181.3">B</text>
<text x="172.4" y="182.7">4</text>
<text x="400.5" y="181.3">B</text>
<text x="70.9" y="205.8">1</text>
<text x="294.8" y="218.4">Parts List</text>
<text x="216.2" y="224">4</text>
<text x="226" y="224">HEAT SINK NUTS</text>
<text x="288.3" y="224">16</text>
<text x="302" y="224">ISO 4036 M2</text>
<text x="216.2" y="230.6">3</text>
<text x="226" y="230.6">HEAT SINK BOLTS</text>
<text x="289.6" y="230.6">8</text>
<text x="302" y="230.6">ISO 2009 M2 X 16 X 14</text>
<text x="216.2" y="237.1">2</text>
<text x="226" y="237.1">HANDLE ASSEMBLY</text>
<text x="289.6" y="237.1">1</text>
<text x="302" y="237.1">00-01</text>
<text x="216.2" y="243.6">1</text>
<text x="226" y="243.7">MAIN BODY</text>
<text x="289.6" y="243.6">1</text>
<text x="302" y="243.6">00-02</text>
<text x="77.1" y="247.3">PW Breytenbach</text>
<text x="226" y="250.2">ASSEMBLY</text>
<text x="6.2" y="253.1">A</text>
<text x="77.1" y="252.8">26122146@sun.ac.za</text>
<text x="400.5" y="253.1">A</text>
<text x="77.1" y="258.3">078</text>
<text x="86.6" y="258.3">780</text>
<text x="96.1" y="258.3">9388</text>
<text x="239.6" y="262.9">3</text>
<text x="243.7" y="262.9">1:4</text>
<text x="232.7" y="268">mm</text>
<text x="278.2" y="264.9">FULL ASSEMBLY</text>
<text x="40.8" y="274.5">26122146</text>
<text x="104.1" y="273.6">PW Breytenbach</text>
<text x="225.4" y="274.8">07/04/2026</text>
<text x="285.2" y="274.5">1</text>
<text x="322.6" y="273.6">12</text>
<text x="350.6" y="274.5">00</text>
<text x="32.8" y="281.1">6</text>
<text x="101.2" y="281.1">5</text>
<text x="169.5" y="281.1">4</text>
<text x="237.8" y="281.1">3</text>
<text x="306.1" y="281.1">2</text>
<text x="374.5" y="281.1">1</text>
</g>
<g font-size="4.1">
<text x="12.4" y="241.7">UNLESS OTHERWISE STATED</text>
<text x="79.3" y="242.6">IF IN DOUBT ASK</text>
<text x="12.4" y="248.6">TOLERANCES ±0,1</text>
<text x="12.4" y="256.7">ANGLES 1°</text>
<text x="212.2" y="256.5">ITEM</text>
<text x="237.7" y="256.7">DESCRIPTION</text>
<text x="282.4" y="256.9">Qty.</text>
<text x="305.4" y="256.9">MATERIAL / SPECIFICATIONS</text>
<text x="212.1" y="263">SCALE ON A</text>
<text x="211.8" y="268.4">UNITS IN</text>
<text x="263.5" y="265.6">TITLE:</text>
<text x="11.6" y="274.8">STUDENT Nr.</text>
<text x="78.5" y="274.6">DRAWN BY</text>
<text x="164.6" y="274.8">CHECKED</text>
<text x="211.8" y="274.6">DATE</text>
<text x="263.4" y="274.6">SHEET Nr.</text>
<text x="291.3" y="274.6">OF</text>
<text x="304.2" y="274.6">SHEETS</text>
<text x="342.8" y="274.5">Nr.</text>
</g>
</svg>
